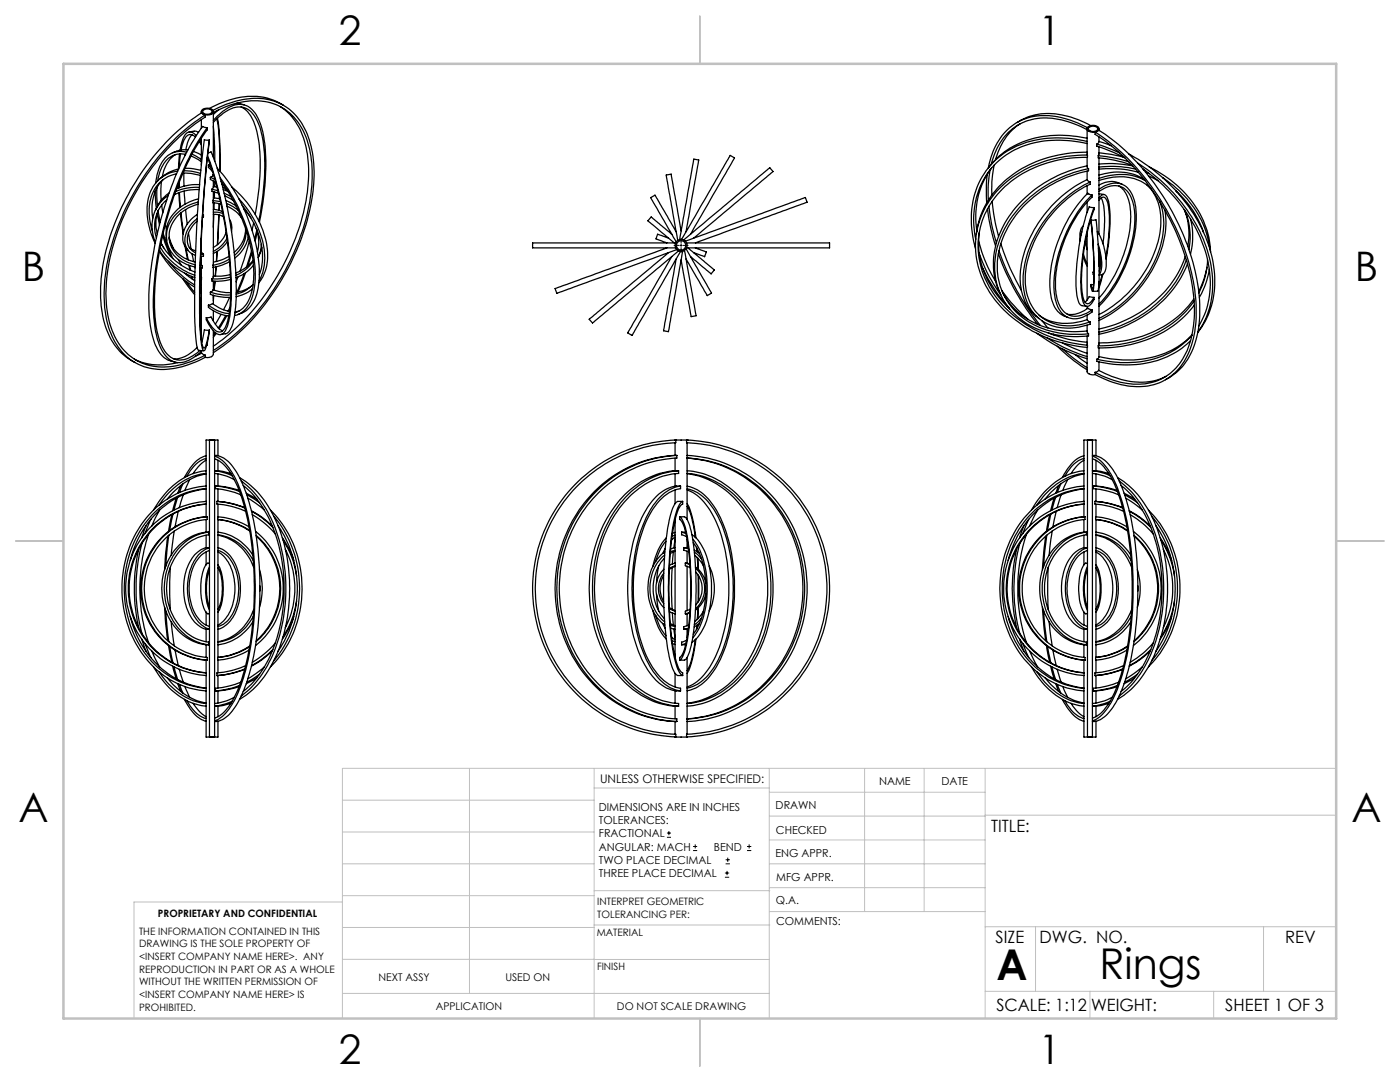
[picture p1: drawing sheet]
<svg xmlns="http://www.w3.org/2000/svg" width="279mm" height="216mm" viewBox="0 0 279 216" stroke-linecap="round" stroke-linejoin="round" font-family="sans-serif">
<g fill="none" stroke="#000" stroke-width=".2">
<path d="M134.5 49h1M135.7 49h.4M135.9 47.6v.9M135.9 48.8v.4M135.9 49.4v1M136.3 49h1M133.1 167.1h.8M133.1 166.2h.8M133.5 165.8v.9M138.3 169.7h.8M138.3 168.9h.8M138.7 168.5v.8"/>
<path d="M144.7 175h.8M144.7 174.2h.8M144.8 172.4h.9M144.8 171.6h.9M145.1 173.8v.8M145.2 171.1v.9M149.1 169.7h.8M149.1 168.9h.8M149.5 168.5v.8"/>
</g>
<g fill="none" stroke="#c0c0c0" stroke-width=".2">
<path d="M68.3 159.7h50.3M93.7 153.3v44.9M118.6 153.3v49.9M118.6 157.2h34.9M153.5 153.3v49.9M153.5 158.1h43.1M172.5 153.3v28.6M184.4 153.3v28.6M196.6 153.3v49.9M266.7 153.3h-198.4v49.9M68.3 178.7h50.3M68.3 172.4h50.3"/>
<path d="M68.3 166h50.3M68.3 180h-41.6v23.2M118.6 177.7h35M153.5 167.6h43.1M153.5 162.8h43.1M153.5 172.4h43.1M153.5 177.1h43.1M196.6 162.7h70.1M68.3 198.2h85.2M68.3 191.4l85.2 .1M68.3 185.1h50.3M118.6 184.6h35"/>
<path d="M153.6 181.9h43M196.6 197.8h70.1M196.6 184.9h70.1M206.7 184.9v12.9M217.5 197.8v5.4M242.2 197.8v5.4M252.2 184.9v12.9"/>
</g>
<path d="M139.7 3.2v9.5M3.1 107.9h9.6M266.7 107.9h9.5M139.7 203.2v9.6" fill="none" stroke="#c0c0c0" stroke-width=".25"/>
<path d="M12.7 12.7h254v190.5h-254z" fill="none" stroke="#c0c0c0" stroke-width=".5"/>
<g fill="none" stroke="#000" stroke-width=".25">
<path d="M31 38.2l.2 3.4M31.3 37.5l.1 3.6M32.2 36.2l-.1 1.5 .1 2.3M32.6 35.8a8.6 8.6 0 0 0-2.1 7.7M33.3 39.9a7 7 0 0 0-2.1 7.6M33.6 39a7.4 7.4 0 0 0-2.6 9.4M33.8 38.5a7.4 7.4 0 0 0-2.8 3.5M35.1 30.8a6.2 6.2 0 0 0-2.7 4.5M35.2 34.7a6.8 6.8 0 0 0-5.4 6.9 13.7 13.7 0 0 0 .6 4.5M35.5 34.1a7.2 7.2 0 0 0-6.1 7.8 15.6 15.6 0 0 0 1.6 6.7M35.6 36.7v.8M35.7 38.5l.2 2.9"/>
<path d="M35.7 36.4l.1 1.1M35.8 38.4l.2 2.9M35.8 30.7l-.2 3a7.6 7.6 0 0 0-3.6 1.9M36 30.7l-.2 2.7M36.5 34.5a9.6 9.6 0 0 1 3.5 .5M36.7 34.5v2.6M36.7 34.1h1.4l1.9 .5M36.8 38.1l.1 2.6M36.9 33.6h1.3l1.9 .4M36.9 30.8v.2M37 30.8a4.2 4.2 0 0 0-4.9 2.9l-.6 2.4M37.3 30.4a4.4 4.4 0 0 0-5.5 3.2l-.5 1.3-.2 1.6"/>
<path d="M37.5 29.9a5 5 0 0 0-3.1 .6M37.7 26.3l1.4-.1 .5 .2M38.1 31.1l2.1 1.1M38.3 30.8l1.9 1M38.3 26.9a5.1 5.1 0 0 0-1.2 3M38.6 30.2l1.6 .7M39 27.3a1.29 1.29 0 0 0-1.3-.4 1.29 1.29 0 0 0-1 1l-.5 2M39.2 27.1a1.36 1.36 0 0 0-1.4-.8 1.36 1.36 0 0 0-1.1 1.1l-.8 2.6M39.6 39.7a7.8 7.8 0 0 0-6.4 6.5l.1 1.8M39.8 28.3l.4 .6M39.8 37.8a10.2 10.2 0 0 0-5 1M39.8 37.4a10.3 10.3 0 0 0-4.7 .8"/>
<path d="M39.8 36.8a10.5 10.5 0 0 0-4.6 .9M39.9 28l.3 .5M40.2 22.3v.3M40.2 23.8v1.8M40.2 27.6v5.3M40.4 21.9a1.51 1.51 0 0 1 2.2 .4 1.37 1.37 0 0 1-2.4 0zM40.5 22.1a1.1 1.1 0 0 1 1.8 .2 1.1 1.1 0 0 1-1.8 0zM41 22.9a45.5 45.5 0 0 0-17.1 21.3 34.8 34.8 0 0 0-2.7 19.3 12.3 12.3 0 0 0 6.5 9.2 13.2 13.2 0 0 0 10.6-.2l2.7-1.2M41 22.9l-.7-.4a47 47 0 0 0-18.9 26.5 28.2 28.2 0 0 0-.2 16.6 11.6 11.6 0 0 0 5.7 6.7M41 22.9v.5a45.5 45.5 0 0 0-16.9 21.2 33.7 33.7 0 0 0-2.4 18.9 11.6 11.6 0 0 0 7.2 9.1 14.4 14.4 0 0 0 10.8-1.1l1.3-.6M41.4 25.5l-.9-.3a60.4 60.4 0 0 0-9.5 23 47.8 47.8 0 0 0-.8 17.8l.1 .6a7.6 7.6 0 0 0 3 5.2l1.6 .4M41.4 25.5a58.6 58.6 0 0 0-9.1 21.2 50.2 50.2 0 0 0-1.2 19.6l.1 .5a7.6 7.6 0 0 0 3.1 5.2 4.3 4.3 0 0 0 4.5-.8l1.5-1.2"/>
<path d="M41.4 25.5v.4a58.7 58.7 0 0 0-8.9 21.1 48.9 48.9 0 0 0-1.1 19.2 7.6 7.6 0 0 0 3 5.2 4.1 4.1 0 0 0 4.4-.6l1.1-.8M41.4 31.4a78.3 78.3 0 0 1 4.5 29.9l-.5 2.9a2.19 2.19 0 0 1-1.6 2.1 3.8 3.8 0 0 1-2.4-2.5l-.2-.4M41.4 31.1a80.6 80.6 0 0 1 4.6 30.3l-.1 1.5-.4 1.9a2.47 2.47 0 0 1-1.5 2 2.96 2.96 0 0 1-2.2-1.9l-.6-1.1v-.4M41.5 30.5l.6-.2a79.7 79.7 0 0 1 5 24.1 29.8 29.8 0 0 1-.9 10.9 1.91 1.91 0 0 1-1.2 1.3l-1 .1M41.6 32.9l.6 .6M41.6 32.9v.5l.8 .8M41.8 27.9h-1l-.9 8.3-.6 8.8-.4 7.5v11.8a16.9 16.9 0 0 0 .7 5.6l1.1 .1M41.8 27.9l-.8 6.9-.8 11.1-.4 11.3 .1 6.6a19.4 19.4 0 0 0 .7 6.1 .38 .38 0 0 0 .5-.4l.5-2 .2-1.6M41.8 27.9l-1 9.5-.5 7.1-.4 11.3v7.9a15.6 15.6 0 0 0 .7 5.7 .75 .75 0 0 0 .6-.9l.6-2.6M41.9 32.9h-.3M42 35.4l.9 .4M42 35.4v.4l1 .6"/>
<path d="M42.3 37.7l1.2 .4M42.3 37.7v.5l1.3 .4M42.5 22a16.2 16.2 0 0 1 11.7-2 11.1 11.1 0 0 1 7.5 7.9 29.8 29.8 0 0 1-.9 17.8 47.8 47.8 0 0 1-17 23.8l-1.2 .9M42.6 36.1v1.2l-.3 .4M42.6 38.2l-.1 1.8M42.6 22.4a15.1 15.1 0 0 1 12-1.7 11.6 11.6 0 0 1 7.2 9.1 33.7 33.7 0 0 1-2.8 19.8 45.2 45.2 0 0 1-16.4 20.3M42.6 24a7.9 7.9 0 0 1 5.3-3.2 4.3 4.3 0 0 1 3.8 3.2 25.8 25.8 0 0 1 1.3 11.7l-.5 4.8-.7 3.8M42.6 24.4a7.8 7.8 0 0 1 5.2-3.1 4.1 4.1 0 0 1 3.6 2.9 27 27 0 0 1 1.2 12.9l-.3 3.2-.7 3.8M42.6 25.2l.3 7M42.6 37.2l.7 .2M42.6 39.5l1.3 .2M42.6 22.3v9.1"/>
<path d="M42.6 34.7v.2M42.6 35l-.6 .4M42.8 38.3v1.2M42.9 36.3l-.1 1M43.3 23.7a41.1 41.1 0 0 1 .6 9.9v.5M43.4 33.5a33.3 33.3 0 0 1 8.3 22.5 7.9 7.9 0 0 1-2.7 6.1l-1.5 .7M43.4 23.6a59.2 59.2 0 0 1 .5 10.6M43.7 21.9l-1.1 1M43.8 39.3v.4M43.8 39.5v.2M44 35.5a33.3 33.3 0 0 1 6.9 20.8 7.7 7.7 0 0 1-2.7 6.1l-1.4 .6M44.1 36.2a32.3 32.3 0 0 1 6.5 19.5 7.6 7.6 0 0 1-2.9 6.4l-.8 .3"/>
<path d="M44.3 36.7l.4 .3M44.4 37.3l1 .7M44.6 37.8l.9 .4M44.7 38.6l1.4 .7M44.8 39.1l1.8 .9M46.3 37.3a19 19 0 0 1 7.1 13.7 8.4 8.4 0 0 1-1.7 5.4M47.3 20.6l1.4 .3M47.7 39.7a18 18 0 0 1 5.1 12.3 8.9 8.9 0 0 1-1.1 4M48.1 21.3a6.3 6.3 0 0 1 3 4.4 38.8 38.8 0 0 1 0 16l-.2 1.1M55.9 21.3a13.1 13.1 0 0 1 5.4 9.5 35.8 35.8 0 0 1-3.4 19.3 45.5 45.5 0 0 1-15.3 19M56.6 21a12.6 12.6 0 0 0-11.5-.8l-3.3 1.4M197 34.7l-.2 2.2 .1 3.6"/>
<path d="M197.6 33.9a22 22 0 0 0-.3 6M197.9 33.5a16.6 16.6 0 0 0-3 12.5M198.4 32.9a24.2 24.2 0 0 0-.5 6M203 24.4a12.5 12.5 0 0 1 11.5-.8l3.2 1.5M203.6 24.7a12.4 12.4 0 0 0-4.9 7.1M217 25.7v5.2M217 30.4a23.4 23.4 0 0 0-19 8.4 16.5 16.5 0 0 0-3.2 7.9M217 31.4v2l.2 .3M217 33.1a24 24 0 0 0-17.6 13.8 14.2 14.2 0 0 0 .3 11.9M217 28.2a20.5 20.5 0 0 0-17 2.6 16 16 0 0 0-5.9 15.8l.6 3M217 27.6a21.1 21.1 0 0 0-16 2.4 15.6 15.6 0 0 0-3.7 3.5M217 28.6a20.5 20.5 0 0 0-15.7 2 15.5 15.5 0 0 0-6.8 15.8l.2 1.4"/>
<path d="M217 35.8l.6 .5M217 35.8a24.1 24.1 0 0 0-13.4 18.7 10 10 0 0 0 3.8 9.1M217 25.9a15.4 15.4 0 0 0-12.1-1.8 11.4 11.4 0 0 0-7 8.5l-.1 .1M217 34.1v1.7M217 37v1.7M217 30.9a24.1 24.1 0 0 0-18.2 7.4 16.4 16.4 0 0 0-.5 21.2 26.1 26.1 0 0 0 18.7 9.8v-.4M217 30.9v.5a22.9 22.9 0 0 0-18.4 7.9 15.9 15.9 0 0 0 0 19.8 25.6 25.6 0 0 0 18.4 9.8M217 25.5a16.2 16.2 0 0 0-11.7-2 11.6 11.6 0 0 0-7.9 9.2l-.2 .8M217.2 25.3a1.43 1.43 0 0 1 2.1 .4 1.36 1.36 0 0 1-2 .5 .49 .49 0 0 1-.4-.4 .49 .49 0 0 1 .3-.5zM217.2 33.7a24.2 24.2 0 0 0-17.3 13.1 13.8 13.8 0 0 0 2.6 15.9 18.3 18.3 0 0 0 14.7 4.3v-.4M217.2 33.7v.4a23.9 23.9 0 0 0-16.6 12.4 13.5 13.5 0 0 0 2.1 15.7 17.5 17.5 0 0 0 14.5 4.4M217.3 25.5a1.01 1.01 0 0 1 1.7 .3 1.08 1.08 0 0 1-1.8-.2z"/>
<path d="M217.6 36.3a24.4 24.4 0 0 0-13.3 17.5 10.3 10.3 0 0 0 3.1 9.8 10.2 10.2 0 0 0 9.6 1.3l.6-.2v-.5M217.6 36.3v.5a23.1 23.1 0 0 0-13 18.3 9 9 0 0 0 4.6 9 10.7 10.7 0 0 0 8.4 .1M217.9 38.9l-.7-.3a25.6 25.6 0 0 0-7.2 13.3 14.5 14.5 0 0 0 .5 9.4 4.3 4.3 0 0 0 2.7 2.1M217.9 38.9a26.8 26.8 0 0 0-7.5 19.5 5.8 5.8 0 0 0 2.5 4.9 4.5 4.5 0 0 0 4.7-.8l.3-.2v-.5M217.9 38.9v.4a26 26 0 0 0-7.3 18.3 6.4 6.4 0 0 0 2.1 4.9 3.9 3.9 0 0 0 4.5-.2l.7-.5M218.5 26.4a46.8 46.8 0 0 1 17.8 23 34.1 34.1 0 0 1 2 17.5 12.3 12.3 0 0 1-7 9.5 14.9 14.9 0 0 1-12.1-1.3l-.7-.4v-.4M218.5 26.4l.8-.4a45.9 45.9 0 0 1 17 21.3 34.3 34.3 0 0 1 2.7 19.2 12.6 12.6 0 0 1-6.4 9.3M218.5 26.4v.4a45.3 45.3 0 0 1 17.5 22.9 31.8 31.8 0 0 1 1.7 17.9 11.4 11.4 0 0 1-7.5 8.6 15.6 15.6 0 0 1-11.7-1.9M218.9 28.8l4.5 1.7M218.9 28.8v.4a30.1 30.1 0 0 1 5.6 2.3M219.2 31.1a25.6 25.6 0 0 1 6 1.2M219.2 31.1v.4a26.7 26.7 0 0 1 6.7 1.4"/>
<path d="M219.3 28.2l-.1 .4-.3 .2M219.3 28.2l2.5 .9M219.3 29.3v1.5l-.1 .3M219.3 30.5l2.5 .3 2.5 .6M219.3 33.3a21.1 21.1 0 0 1 7.3 .5M219.3 32.7a21.4 21.4 0 0 1 6.8 .4M219.3 33.8a21.3 21.3 0 0 1 7.9 .6M219.3 35.6a10.9 10.9 0 0 1 9.2 .4M219.3 34.9a10.5 10.5 0 0 1 9.1 .9M219.3 36a10.1 10.1 0 0 1 10 1.2l.4 .4M219.3 37.7a4.6 4.6 0 0 1 5.4-.5 7.7 7.7 0 0 1 2.1 6.1 27.2 27.2 0 0 1-7.5 17.8M219.3 38.2a4.4 4.4 0 0 1 5.1-.6 7.2 7.2 0 0 1 2.1 5.9 26.6 26.6 0 0 1-7.2 17.1"/>
<path d="M219.3 39.5h.1a.86 .86 0 0 1 1.3-.4 9.2 9.2 0 0 1 .8 5.1l-.2 4.2-.6 3.3M219.3 40a.79 .79 0 0 1 .6-.6 .79 .79 0 0 1 .8 .3 11.3 11.3 0 0 1 .7 5.7l-.3 3.2-.4 2.7M219.3 25.7v.3M219.3 27.3v.9M219.3 31.5v15.2M219.3 38.7l1 .1M219.7 39.5a12.7 12.7 0 0 1 .7 6.3l-.3 2.8M223.3 37.1a6.4 6.4 0 0 1 2.3 5.6 26.7 26.7 0 0 1-6.3 16.8M223.9 36.8a4.6 4.6 0 0 0-4.6 .1M225.3 30.7a33.7 33.7 0 0 1 16.1 18.7 18.5 18.5 0 0 1-1.5 15.8l-.9 1.1a17.8 17.8 0 0 0 2.2-15.6 32.7 32.7 0 0 0-14.2-18.2M228 33.7a31.1 31.1 0 0 1 13.3 19.5 17.2 17.2 0 0 1-2 11.9M228.2 33.9l.3 .1"/>
<path d="M228.6 34.4l.8 .2M228.9 36.9a9.9 9.9 0 0 1 2.7 9 23.4 23.4 0 0 1-12.3 16.9M229.2 35.1l1.9 1M229.3 33.3a21.5 21.5 0 0 1 12 14.1l.3 2.8M232 35.5a20 20 0 0 1 9.4 14.1M234.7 38.1a19.5 19.5 0 0 1 5.5 8.3M234.7 38.1l.1 .2M31.4 42.7l.4 2.1M31.5 42.1l.5 2.2M31.6 41.9a7.2 7.2 0 0 0-.2 4.7M31.8 50.2a20.7 20.7 0 0 0 7 7.1M31.9 50a13.5 13.5 0 0 0 7 5.4"/>
<path d="M32 49.3a12.8 12.8 0 0 0 6.9 5.6M32.1 48.5a12.5 12.5 0 0 0 6.8 5.8M32.1 48.5l.6 1M32.3 40.9l.2 1.6M32.5 47l1.5 4.2M32.6 46.6l1 3 .9 2M33 44.8l.2 .8M33.6 52.1a21.1 21.1 0 0 0 5.2 4.8M33.8 47.3l.7 2.1M33.8 47.6a6.4 6.4 0 0 0 5.1 4.7M35.6 51.8l.6 1.1M36 42.5l.5 4.2"/>
<path d="M36.1 42.5l.5 3.9M36.5 55.6l2.3 3.1M36.9 54.5l2 1.5M36.9 49.2l.5 2.6M37 41.8l.4 2.9M37.1 49.4l.5 2.5M37.1 56.2l1.7 2.1M37.2 54.7l.2 .3M37.6 46.5l.5 3.2M37.7 52.9l.2 1M37.8 49.4l.6 .4 .7 .3M37.8 53l.2 .9"/>
<path d="M38.2 55.1l.1 .6M38.3 50.7l.3 1.5M38.3 55.2l.2 .6M38.9 53.3v.1M39.3 44.1a4.3 4.3 0 0 0-1.5 5.3l.5 .6 .7 .4M39.4 43.6a5.1 5.1 0 0 0-2.2 5.9 2.74 2.74 0 0 0 1.8 1.4M39.4 42.8a5.3 5.3 0 0 0-2.7 5.9l.9 1.3M39.5 40.7a7 7 0 0 0-5.7 6.4 6.1 6.1 0 0 0 5.1 5.7M39.6 40.3a7.8 7.8 0 0 0-6.4 6.5 6.4 6.4 0 0 0 5.7 6.5M39.9 59.9l.3 .2M39.9 59.4l.3 .3M39.9 58.2l.3 .4"/>
<path d="M39.9 57.9l.3 .1M39.9 57.4l.3 .2M39.9 56.7l.3 .1M39.9 55.2l.3 .1M39.9 54.6l.3 .1M40 53h.4M40 52.4l.2 .1M40 50.7h.6M40.1 50.2h.1M40.1 58l.1 .2M40.2 51.2v1.6l.2 .2M40.2 50.2l.4 .5"/>
<path d="M40.2 47.5v2.7M40.2 53.4v1.9M40.2 55.7v12M40.2 55.3v.5l-.3-.1M40.4 53v.5l-.4-.1M40.4 42.8l.2 .1M40.6 50.7v.4h-.6M40.6 42.9v.4l-.2 .1M40.6 42.9h-.2M42 58.3l.5-.5 1.6 .4 1.9 .2M42 58.3v.4a11.5 11.5 0 0 0 4 .6M42 58.3a11.4 11.4 0 0 0 4 .5"/>
<path d="M42.3 55.6v.5h.5h1.7l1.5-.3M42.5 40l1.5 .3M42.5 40v.5l1.6 .2M42.6 53.3v1.9l-.3 .4M42.6 40.5l-.1 12.4M42.6 41.8l1.2 .2 .6 .3M42.6 42.3l1 .1 .9 .2M42.6 42.8h.9l1.1 .5M42.6 56.1v1.8M42.6 58.9v1.8M42.6 58.9v.6M42.7 58.9l-.1 1.1"/>
<path d="M42.7 42.8l-.1 2.6M42.8 40.5l-.1 1.3M42.9 56.1l-.2 1.8M42.9 56.1l-.1 1.8M43.1 53.2l-.1 1.9M43.3 50.2l-.1 2M43.4 50.2l-.2 2M43.7 42.9l-.3 5.9M43.7 42l.1-1.4-.1 1.4M45 40l1 .4 1.2 .8M45.1 46.4a5.7 5.7 0 0 1-2.5 3M45.2 40.6l1.3 .6 1.1 .8"/>
<path d="M45.3 41.1a6.3 6.3 0 0 1 2.9 2.4M45.3 47.5a6.1 6.1 0 0 1-2.7 2.7M45.4 48.2a6.7 6.7 0 0 1-2.8 2.4M45.7 51.1a8.7 8.7 0 0 1-3.1 1.2M45.8 51.7a8.7 8.7 0 0 1-3.3 1.2M45.8 52.2a9.5 9.5 0 0 1-3.3 1.2v-.5M45.8 43.7a3.5 3.5 0 0 1 .4 2.5M45.8 59.3l-1.2 2.5M46 54.8l-1.8 .3h-1.6M46 55.3a10.4 10.4 0 0 1-3.7 .3M47.5 55.3l-.4 .9M48.3 41a16 16 0 0 1 3.9 12.3l-.4 1.5"/>
<path d="M48.7 54.6l-1.4 3.7M48.7 41.8l1.4 1.7M49 54.4l-1.5 3.8M49 45.6a6.1 6.1 0 0 1-2.3 4.8M49 45.7a5.9 5.9 0 0 1-2.2 5.3M49.5 47.3a6.9 6.9 0 0 1-2.7 4.2M49.7 48.1l-1.8 6M50.2 57.1a6.9 6.9 0 0 1-3 1.2M50.2 57.8l.2-.2a6.9 6.9 0 0 1-3.3 1.6M50.2 50.1l-1 3.2M50.3 50.5l-.8 2.6M50.5 52a7.8 7.8 0 0 1-3.4 2.5"/>
<path d="M50.5 56.8a6.1 6.1 0 0 1-3.4 1.9M50.5 52.2a7.4 7.4 0 0 1-3.4 2.7M50.6 53a8 8 0 0 1-3.5 2.4M50.6 44.5l-.3 1.4M51.1 45.5a7.7 7.7 0 0 1 .3 4.8M51.3 45.9l-.5 1.8M51.4 46.3l-.5 1.8M52.1 48.8l-.1 1-.5 1.6 .7-2M133.1 49.5l-22.3 8.1 .3 .9 24-8.7M133.4 47.5l-2.2-.8-.3 1 2.2 .8M134.1 46.8l-4.1-3.5-.7 .8 5.2 4.4M134.9 48.5h-28.6v1h28.6"/>
<path d="M134.9 46.2l-4.2-7.3-.8 .5 5.1 8.9M135.4 50.1l-16.9 14.1-.2 .3-.7-.8 15.8-13.3M135.8 50.2l-9.7 16.7-.8-.5 .1-.2 8.7-15M135.9 46.1l-2-11.4-.9 .2 2.3 13.1M136.2 50.1l-2.8 16.1-1-.2v-.2l2.5-14.1M136.6 50l2.3 13-1 .2-2-11.3M136.8 48.1l23.9-8.7 .4 1-22.3 8.1M136.9 46.2l2.6-14.2-1-.3-2.9 16.1M136.9 49.6l5.1 8.9-.9 .4-4.2-7.2M137 48.5h28.6v1h-28.6M137.3 49.5l5.3 4.4-.7 .7-4.1-3.4M137.8 46.8l8.7-15.2 .1-.1-.9-.5-9.7 16.8"/>
<path d="M138.4 47.5l15.9-13.2-.7-.8-17.1 14.4M138.8 49.5l2.2 .8-.4 .9-2.2-.8M195.3 48a27.4 27.4 0 0 0 3.4 8.1M195.4 46.5a17.8 17.8 0 0 0 6.1 15.2M195.4 50.5l.1 .3a28.6 28.6 0 0 0 4.2 8M196.1 53.4a33.5 33.5 0 0 0 5.3 8.1M197.1 41.7l.1 .7a38.2 38.2 0 0 0 1.5 6.7M197.3 41.2l.1 .1a35.7 35.7 0 0 0 1.5 7.2M198 40.1l.6 4.1 .7 3M199.2 50.7a49.3 49.3 0 0 0 7.9 14M199.4 50.1a49.7 49.7 0 0 0 8.2 14.8M199.7 48.6l.5 1.5a48.5 48.5 0 0 0 3.6 7.8"/>
<path d="M200 58a34.6 34.6 0 0 0 5.2 5.7M200.1 58.3a15 15 0 0 0 12.5 7.8l2.2 .1 2.2-.2M215.9 46.2l-.1 .7M216.1 51.2l.9 1.9M216.2 45.1a2.87 2.87 0 0 0-.7 2.6v.4M216.2 50.7l.8 1.9M216.6 48l.4 1.8M216.9 46.6l.1 .5M217 40.3v2.1M217 46.6v13.3M217.7 43.9h1l.1 .3 .4 5.3 .2 4.3a11.7 11.7 0 0 1-.4 4.3h-.9M217.7 56.8h.5"/>
<path d="M217.7 43.9l.5 5.2 .2 5.2a10.3 10.3 0 0 1-.3 3.8l-.3-.5-.1-.8M217.7 43.9l.4 4.5 .2 5.6a8.2 8.2 0 0 1-.3 3.6l-.3-.8M218.2 54.3v.4l.1 .2M218.2 54.3l.1 .1M218.3 54.3h-.1M218.3 41.4l-.9-.2a43.9 43.9 0 0 0-2.5 17.7l.2 .6a1.61 1.61 0 0 0 .8 1.5l1 .1M218.3 59.3l-.9-.1-.9 1.1M218.3 41.4a42.8 42.8 0 0 0-2.4 17.7l.2 .9a1.07 1.07 0 0 0 1.1 1.1l.1-.1a2.37 2.37 0 0 0 1-1.7M218.3 41.4v.4a41.9 41.9 0 0 0-2.3 16.6l.1 .7a1.53 1.53 0 0 0 1 1.5 1.99 1.99 0 0 0 1.2-1.3M219 46.2a11.7 11.7 0 0 1 1.6 7.9l-.3 .4-.3 .3M219.1 48.7a8.8 8.8 0 0 1 .4 5.9l-.1 .2M219.2 49.5a7.6 7.6 0 0 1 .2 4.6"/>
<path d="M219.3 56.2v12.6l-.1 .2M219.3 50v2.7M219.6 51.8l-.2 1.4M220 54.8l-.7 2.1M220 54.8l-.6 .1M220.1 54.7l-.8 2.7M231.4 40.1a15.4 15.4 0 0 1-1.5 13 24 24 0 0 1-10.6 10.4M232.4 41.9a18.9 18.9 0 0 1-3.7 13.9 23.8 23.8 0 0 1-9.4 8.2M236.3 41.8a13 13 0 0 1 .7 7.3M236.4 41.9a13.6 13.6 0 0 1 .9 7.9M236.5 51.2a22.5 22.5 0 0 1-14.5 13.7l-2.7 .8M236.7 51.9a22.6 22.6 0 0 1-14.5 13.6l-2.9 .8"/>
<path d="M237 52.6a23.8 23.8 0 0 1-17.7 14.1M237.6 43.7a14.8 14.8 0 0 1 0 7M238.3 59.7a22.3 22.3 0 0 1-18.2 8.7h-.8M240.9 53.3a15.2 15.2 0 0 1-1.7 4.8M241 51.8a15.1 15.1 0 0 1-1.7 6.7M241.3 53.8a15.8 15.8 0 0 1-1.9 5.5M26.8 71.6a12.3 12.3 0 0 0 8.7 .8M39.3 69.3a6 6 0 0 1-4.7 2.3M39.9 60.7l.3 .9M39.9 60.3l.3 .8M40.2 70.1v.4M41 70.9l-.7-.5-1.2 .6"/>
<path d="M41 70.9v.4M41.2 63.4l.9-.1 .6 1a4 4 0 0 0 1.7 1.7M41.4 68.4v.4l-.2 .2M41.6 60.9v.4a7.8 7.8 0 0 0 4 1.7M41.6 60.9a7.3 7.3 0 0 0 4.2 1.6M41.6 60.9l.8-.3a8 8 0 0 0 3.4 1.6M41.8 65.9l-1-.1-.5 2.5M42.6 66v4.7a1.23 1.23 0 0 1-1.6 .6M42.6 62v2M42.9 66.4l-.3 .5M43.1 66.5l-.5 .8M44.1 62.7l-1.1 2"/>
<path d="M45 63l-1.4 2.4M45.3 63l-1.6 2.6M45.8 61.9l-.1 .2M45.9 61.3l-.4 .8M47.7 62.1l-.8 .1M206.9 66.5a33.3 33.3 0 0 0 10.1 5.1M207.4 62.9a10.3 10.3 0 0 0 9.6 .9M207.9 64l1.2 1.4M208.9 67.4a30.8 30.8 0 0 0 8.1 3.8M209.2 66.4a26.7 26.7 0 0 0 7.8 1.9M210.2 66.7l.2 .2M211 69.1l.8 .7a31.4 31.4 0 0 0 5.2 4"/>
<path d="M212.1 68.4l2.1 1.1 2.8 1M212.1 69.6l2.3 2 2.6 1.8M214.5 70.7l2.5 1.8M217 67.1v1.8M217 64.9v1.4l.2 .3M217 63.8l.6 .4M217 69.3v4.8a1.31 1.31 0 0 0 1.6 .7M217 61.1v.5M217 62.9v.9M217.9 61.8l-.8-.3a5.3 5.3 0 0 1-4.1 1.2M218.5 74.3l.7-.4a17 17 0 0 0 11.1 2.1l2.4-.9M219.3 71.2l-.1 .3-.3 .2"/>
<path d="M219.3 69.4v1.8M219.3 72.2v1.7M237.6 68a18.2 18.2 0 0 1-14.7 4.7l-4-.6v-.4M237.9 66.9a17.6 17.6 0 0 1-15.1 5.4l-3.9-.6M237.9 66.9a18 18 0 0 1-15.4 4.8l-3.2-.5M238.3 60a21.8 21.8 0 0 1-16.7 8.9l-2.4 .1M238.3 60.9a23 23 0 0 1-18.3 8.5h-.8v-.4M35.2 99.4l-.7 2.5M35.5 99.3l-.8 2.5M36.1 96.9l-.6 1.5M36.5 96.6l-.7 1.7M36.6 98.7l-.8 2.6"/>
<path d="M37.9 95.7l-1 2.2M41.1 97.5a17.6 17.6 0 0 0-14.9 12.1 21.9 21.9 0 0 0 5.7 23.9 15.9 15.9 0 0 0 9.2 3.8M41.1 97a17.9 17.9 0 0 0-15 11.4 22.7 22.7 0 0 0 5.1 25.2 16.6 16.6 0 0 0 9.9 4.3M41.1 97.6a17.7 17.7 0 0 0-14.4 12l-.7 2.2M41.1 94.5a13 13 0 0 0-9.4 6.3M41.1 93.9a13.4 13.4 0 0 0-9.9 7l-.5 .9M41.1 94.6a12.6 12.6 0 0 0-7.7 5M41.1 91.8a7.5 7.5 0 0 0-2.5 2.7M41.1 91.5a6.5 6.5 0 0 0-3.8 3.5M41.1 90.9a6.6 6.6 0 0 0-3.9 3.7l-.4 .7M41.8 87.8h1v59.2h-1zM42.8 91.5a8.6 8.6 0 0 1 4.4 5.1 53.8 53.8 0 0 1 3.6 20.4 56.1 56.1 0 0 1-3.4 20.7l-.2 .5a8.6 8.6 0 0 1-4.4 5.1"/>
<path d="M42.8 91a7.6 7.6 0 0 1 4 4.1 47.1 47.1 0 0 1 4 18.8 60 60 0 0 1-3.1 23.8 11.3 11.3 0 0 1-4.3 5.9l-.6 .3M42.8 90.9a5 5 0 0 1 4.1 2.9 37.5 37.5 0 0 1 4.6 15.8 69 69 0 0 1-2.1 26.2 15.2 15.2 0 0 1-4.5 7.4 3.1 3.1 0 0 1-2.1 .8M42.8 94.5a10.5 10.5 0 0 1 3.9 1.2M43 97v.5a16.2 16.2 0 0 1 5 1.2M43 97a17.2 17.2 0 0 1 4.8 1.1M43 97h.5M43.5 97l1.3 .1 2.9 .8M43.5 97.6v2.4h-.2M43.5 90.9v-3.1h-2.4v12.2M43.5 91.8v2.1M43.5 94.6v2.4M46.1 94.5l-1.7-.4-1.6-.2 2 .4 1.5 .6"/>
<path d="M47.8 95.3a19.4 19.4 0 0 1 8.2 10.9 34.4 34.4 0 0 1-1.5 25.9 17.1 17.1 0 0 1-6.7 7.5M48.2 96a22.2 22.2 0 0 1 7.9 13.3 34.1 34.1 0 0 1-3 24.1 17.5 17.5 0 0 1-4.9 5.5M48.5 96.9a23.2 23.2 0 0 1 7.7 14.4 32.7 32.7 0 0 1-3.7 22.2 16.9 16.9 0 0 1-4 4.5M49.1 98.4l2.2 1.2M49.2 98.7l2.6 1.6M49.5 99.4l1.6 1.1 1.6 1.3M115.4 96a29.6 29.6 0 0 1 19.5-8.2v.5a29.1 29.1 0 0 0-28.1 29.1 29.1 29.1 0 0 0 28.1 29.1v.5a29.6 29.6 0 0 1-26.7-19 29.6 29.6 0 0 1 7.2-32zM134.7 87.8h.1M134.7 88.3v2.6h.4M134.7 87.8h2.4M134.7 91.4v2.5M134.7 94.5v2.5"/>
<path d="M134.7 97.8v2.7M134.8 90.9a25.2 25.2 0 0 0-22.9 18.7 27.2 27.2 0 0 0 12.5 31.5 23 23 0 0 0 10.7 2.9M135.1 90.9v.5a25 25 0 0 0-23.1 21.2 26.3 26.3 0 0 0 16.6 29.6 25.6 25.6 0 0 0 6.5 1.2v.6M135.1 90.9a25.3 25.3 0 0 0-23.1 19.5 27.1 27.1 0 0 0 13.5 31.1 23.8 23.8 0 0 0 9.6 2.5M135.4 93.9v.6a16.1 16.1 0 0 0-12.2 7.5 28.3 28.3 0 0 0 .4 31.5 16.1 16.1 0 0 0 11.8 6.9v.5M135.4 93.9a17.1 17.1 0 0 0-13.2 8.9 29.1 29.1 0 0 0 .8 30.6 16.5 16.5 0 0 0 12.4 7.5M135.4 93.9a16 16 0 0 0-13 7.6 29.2 29.2 0 0 0-2 28.6 19 19 0 0 0 11.2 10.3l1.9 .4 1.9 .1M135.8 97v.5a8.5 8.5 0 0 0-5.9 4.8 32.6 32.6 0 0 0-3.5 17 28.6 28.6 0 0 0 4.1 14.2 8.1 8.1 0 0 0 5.3 3.8v.6M135.8 97a8.3 8.3 0 0 0-5.7 4.2 31.7 31.7 0 0 0-3.9 17.8 29.9 29.9 0 0 0 4.2 15.1 8.2 8.2 0 0 0 5.4 3.8M135.8 97a6.9 6.9 0 0 0-5.9 3.4 26.9 26.9 0 0 0-4.5 13.2 34.7 34.7 0 0 0 3.2 19 9.4 9.4 0 0 0 6 5.2l1.2 .1M137 87.8a29.6 29.6 0 0 1 28.6 29.6 29.6 29.6 0 0 1-28.6 29.6v-.5a29.1 29.1 0 0 0 28-29.1 29.1 29.1 0 0 0-28-29.1zM137.1 87.8h.1"/>
<path d="M137.1 91.4h.1M137.1 91.4a25 25 0 0 1 23.1 21.2 26.3 26.3 0 0 1-16.6 29.6 25.6 25.6 0 0 1-6.5 1.2M137.1 90.9a25.5 25.5 0 0 1 23.5 21.2 26.9 26.9 0 0 1-15.4 30.1 22.7 22.7 0 0 1-8.1 1.8M137.1 91.4a24.8 24.8 0 0 1 22.4 19.5 26.6 26.6 0 0 1-13.2 30 24 24 0 0 1-9.2 2.5M137.1 94.5a16.9 16.9 0 0 1 13.4 9.4 28.4 28.4 0 0 1-1.6 29.6 16 16 0 0 1-11.8 6.9 17.6 17.6 0 0 0 13.1-10.2 28.5 28.5 0 0 0-2-28.8 16.6 16.6 0 0 0-11.1-6.9zM137.1 93.9a17.1 17.1 0 0 1 13.2 8.9 28.9 28.9 0 0 1-1.3 31.1 16.3 16.3 0 0 1-11.9 7M137.1 97.5a8.6 8.6 0 0 1 5.7 4.8 32.8 32.8 0 0 1 3.4 17.8 27 27 0 0 1-4.3 13.8 7.7 7.7 0 0 1-4.8 3.4M137.1 97.8a9.7 9.7 0 0 1 5.1 5 32.9 32.9 0 0 1 3.2 17.3 26.2 26.2 0 0 1-4.7 14.3 7.8 7.8 0 0 1-3.6 2.7M137.1 97a8.3 8.3 0 0 1 5.5 4.2 31.7 31.7 0 0 1 4 17.8 29.4 29.4 0 0 1-4.3 15.1 8.1 8.1 0 0 1-5.2 3.7M137.1 88.3v15.3M210.4 99.4l-.7 2.5M210.7 99.3l-.8 2.5"/>
<path d="M211.3 96.9l-.6 1.5M211.7 96.6l-.7 1.7M211.8 98.7l-.8 2.6M213.1 95.7l-1 2.2M216.3 97.5a17.6 17.6 0 0 0-14.9 12.1 22 22 0 0 0 5.2 23.5 16.3 16.3 0 0 0 9.7 4.2M216.3 97.6a17.6 17.6 0 0 0-14.4 12l-.7 2.2M216.3 97a18 18 0 0 0-15.2 12.1 22.4 22.4 0 0 0 5.8 25 16.4 16.4 0 0 0 9.4 3.8M216.3 94.5a13.2 13.2 0 0 0-9.4 6.3M216.3 94.6a12.6 12.6 0 0 0-7.7 5M216.3 93.9a13.6 13.6 0 0 0-9.9 7l-.6 .9M216.3 91.5a6.2 6.2 0 0 0-3.6 3.2l-.2 .3M216.3 91.8a7.5 7.5 0 0 0-2.6 2.7"/>
<path d="M216.3 90.9a6.8 6.8 0 0 0-3.9 3.7l-.4 .7M217 87.8h1v59.2h-1zM218 91.5a6.3 6.3 0 0 1 3.4 3.2 35.3 35.3 0 0 1 4 13.7 66.5 66.5 0 0 1-1.9 26.9 14.4 14.4 0 0 1-4.3 7.4l-1.2 .6M218 91a7.6 7.6 0 0 1 4 4.1 47 47 0 0 1 4 17.9 62.8 62.8 0 0 1-3 24.7 11.6 11.6 0 0 1-4.4 5.9l-.6 .3M218 90.9a4.8 4.8 0 0 1 3.9 2.5 31 31 0 0 1 4.3 12.9 69.4 69.4 0 0 1-1.4 28.9 16.8 16.8 0 0 1-4.3 7.8 4 4 0 0 1-2.5 1M218 94.5a10.9 10.9 0 0 1 4 1.2M218.2 97a16.5 16.5 0 0 1 4.8 1.1M218.2 97h.4a12.5 12.5 0 0 1 4.3 .9M218.2 97v.5a15.6 15.6 0 0 1 5 1.2M218.7 97.6v2.4h-.2M218.7 90.9v-3.1h-2.4v15.3M218.7 91.8v2.1"/>
<path d="M218.7 94.6v2.4M221.3 94.5l-1.6-.4-1.7-.2a11.2 11.2 0 0 1 3.5 1M223 95.3a19.9 19.9 0 0 1 8.4 11.7 34 34 0 0 1-2.4 26.4 16.6 16.6 0 0 1-6 6.2M223.4 96a21.8 21.8 0 0 1 7.7 12.5 33.6 33.6 0 0 1-3.2 25.4 16.7 16.7 0 0 1-4.5 5M223.7 96.9a22.4 22.4 0 0 1 7.4 12.8 32.4 32.4 0 0 1-3.7 24.3 15.2 15.2 0 0 1-3.7 4M224.3 98.4l2.1 1.2M224.4 98.7l2.6 1.6M224.7 99.4l1.6 1.1 1.7 1.3M27.7 109.6a36.5 36.5 0 0 0 0 15.6M28.3 108.4a35.1 35.1 0 0 0 0 18M29.1 104.9l-.8 2.4M29.7 106.6a34.2 34.2 0 0 0 0 21.7"/>
<path d="M30.1 103.6l-1.1 2.8M31.9 101.8l-1.6 3.2M33.5 107l-.7 6.7M33.7 106.8l-.6 6.2M34 113.2l-.1 2.9 .1 5.5M34.3 102.7l-.7 3.3M34.5 102.6l-.6 3.3M34.8 106l-.6 4.8M35.6 102l-.7 3.1M41.1 106.2a10.6 10.6 0 0 0-8.8 10.1 11.3 11.3 0 0 0 7.4 12.1l1.4 .3M41.1 106.2h.5M41.1 100.6a16.9 16.9 0 0 0-15.3 16.8 16.9 16.9 0 0 0 15.3 16.8"/>
<path d="M41.1 103.7v2.5M41.1 106.8v2.5M41.1 110.1v2.6M41.2 100.6l-.1 2.5h.2M41.2 103.1a14.4 14.4 0 0 0-13.1 14.3 14.4 14.4 0 0 0 13.1 14.3M41.2 100.6a16.9 16.9 0 0 0-15.6 16.8 16.9 16.9 0 0 0 15.6 16.9M41.2 100.6v-.6a17.4 17.4 0 0 0-16.1 17.4 17.4 17.4 0 0 0 16.1 17.4v-.5M41.3 103.1a14.4 14.4 0 0 0-13 14.3 14.4 14.4 0 0 0 13 14.3M41.3 103.1v.5a13.8 13.8 0 0 0-12.5 13.8 13.8 13.8 0 0 0 12.5 13.8v.5M41.6 106.2a10.6 10.6 0 0 0-8.8 10.1 11.6 11.6 0 0 0 6.4 11.7l.9 .4 1.5 .3M41.6 106.2v.5a10.1 10.1 0 0 0-8.3 9.6 10.8 10.8 0 0 0 6.4 11.4l1.9 .4v.6M41.8 109.3a4.9 4.9 0 0 0-4.2 3.5 11.5 11.5 0 0 0 1.3 11.4 3.6 3.6 0 0 0 2.9 1.4"/>
<path d="M41.8 109.3a6.1 6.1 0 0 0-3.8 4.3 11.5 11.5 0 0 0 1.7 10.6 5 5 0 0 0 2.1 1.4M41.8 109.9a6.6 6.6 0 0 0-3.9 5.6 9.5 9.5 0 0 0 2.6 8.9l1.3 .6M41.8 112.4a1.04 1.04 0 0 0-1.1 .9 12.1 12.1 0 0 0 .3 8.6l.5 .6 .3-.1M41.8 113.1a12.3 12.3 0 0 0 0 8.6M41.8 113.7a11.6 11.6 0 0 0 0 7.4M43.3 100a17.2 17.2 0 0 1 5.6 1.4M43.3 100v.6a16.9 16.9 0 0 1 5.7 1.4M43.5 100a17.9 17.9 0 0 1 5.3 1.3M43.5 103.6v27.6M43.5 103.6a13.9 13.9 0 0 1 6.3 2.2M43.5 103.6v-.5a13.9 13.9 0 0 1 6.2 2M43.5 103.7a13.6 13.6 0 0 1 6.3 2.3"/>
<path d="M43.5 106.8a9.7 9.7 0 0 1 7.1 6.4M43.5 106.7a9.3 9.3 0 0 1 7.1 5.2M43.5 106.2a9.5 9.5 0 0 1 6.9 4.6M43.5 110.1a7.1 7.1 0 0 1 3.3 5.9 9.1 9.1 0 0 1-3 8.6l-.3 .1M43.5 109.8a6.4 6.4 0 0 1 3.9 5.3 10 10 0 0 1-2.3 9l-.5 .5-1.1 .4M43.5 109.3a6.2 6.2 0 0 1 4 4.8 10.9 10.9 0 0 1-2 10.3l-.9 .7-1.1 .5M43.5 113.3a10.2 10.2 0 0 1 0 8.3M43.5 112.7a11.1 11.1 0 0 1 .7 8l-.7 1.4M43.5 100.6v2.5M50.2 101.9a15.6 15.6 0 0 1 4.1 3.1M50.2 102a17.8 17.8 0 0 1 4.3 3.2M50.3 102.7a17.4 17.4 0 0 1 4.7 3.9"/>
<path d="M51 106a14.5 14.5 0 0 1 0 22.8M51.1 106.8a13.9 13.9 0 0 1 0 21.2M51.2 107a13.9 13.9 0 0 1 0 20.8M51.8 113.7a12.8 12.8 0 0 1 0 7.5M51.9 116.9v1M54 101.8a22.5 22.5 0 0 1 0 31.3M54.6 103a22.7 22.7 0 0 1 0 28.8M55.5 104.9a22.3 22.3 0 0 1 0 25.1M56.3 107.3a17 17 0 0 1 2.3 4.5M56.5 107.7a18.2 18.2 0 0 1 2.7 7.2M56.9 109.6a17 17 0 0 1 0 15.6M59.2 119.9a18.2 18.2 0 0 1-2.7 7.2"/>
<path d="M131 118.5l.5 3.5M131.5 112.9l-.5 3.4M132.4 114.9a5 5 0 0 0 0 5.1M132.5 114.4a4.9 4.9 0 0 0 0 6.1M132.5 113.6a5.4 5.4 0 0 0 0 7.6M132.6 111.4a9.2 9.2 0 0 0 0 12.1M132.6 110.8a9.1 9.1 0 0 0-2 10.7 7.7 7.7 0 0 0 2 2.6M132.7 110.1a9.6 9.6 0 0 0-1.3 13.4l1.3 1.2M132.8 109.4l-.5 1.1M132.9 108l-.1 .1a9.7 9.7 0 0 0-2 3.9M133 107.3a11.3 11.3 0 0 0-2.7 5.7M133.6 112.8l1.2-.4v.5l-1.2 .5"/>
<path d="M134.1 113.3l-.1 2.8 .1 5.5M134.4 110.1l-.2 2.4M134.7 113l-1.1 .6M134.7 110l-.9 .5M134.7 109.8l-.9 .3M134.7 109.3l-.9 .2M134.7 107.2l-.7 .5M134.7 106.8l-.6 .2M134.7 106.2l-.5 .2M134.7 104.2l-.2 .5M134.7 107.6l-.2 1.7M134.7 103.6v8.8"/>
<path d="M134.7 112.9l.1 9.1M135.6 103.1v.5l.3 .2a12.6 12.6 0 0 1 1.5 5.7 62.6 62.6 0 0 1-.7 19.8l-.6 1.5-.5 .4v.5M135.6 103.1l.3 .2a10.8 10.8 0 0 1 1.5 5.1 64.3 64.3 0 0 1-.7 21.4l-.5 1.3-.6 .6M135.6 103.1h.5a.97 .97 0 0 1 1 .4 22.9 22.9 0 0 1 1.6 8.8 62.5 62.5 0 0 1-1 17.5l-.2 .6a1.59 1.59 0 0 1-1 1.3h-.9M136 106.2h.8M136 106.2l.9 .3M136 106.2v.5l1 .4M136.2 100v.6a3.8 3.8 0 0 0-1.3 2.6 70 70 0 0 0-1.3 19.1 35.2 35.2 0 0 0 1.9 11.2l.7 .8v.5M136.2 100l-.2 .2a10.6 10.6 0 0 0-1.8 5.2 85.7 85.7 0 0 0 .3 25.5l.8 2.6 .3 .7 .6 .6M136.2 100a1.57 1.57 0 0 0-1.9 1.4 50.6 50.6 0 0 0-1.9 14.9 60.7 60.7 0 0 0 1.7 16.6l.3 .9a1.51 1.51 0 0 0 1.8 1M136.5 109.3h.6M136.5 109.3l.9 .2"/>
<path d="M136.5 109.3v.5l1 .3M136.8 112.4v.5l.9 .4M136.8 112.4l.9 .3M136.8 112.4h.3M137.1 109.3h.3M137.1 112.4l.6 .1M137.1 101a15.5 15.5 0 0 1 1.6 6.2M137.1 100.5a18.5 18.5 0 0 1 1.8 6.8M137.1 107.6v1.7M137.1 110v2.4M137.1 113v8.8M138.1 106.7a9.6 9.6 0 0 1 3.4 6.3 19.7 19.7 0 0 1-1.5 13 6 6 0 0 1-1.9 2.2"/>
<path d="M138.2 107.6a14.9 14.9 0 0 1 2.9 9.8 15.5 15.5 0 0 1-2.9 9.9M138.4 108.3a16.8 16.8 0 0 1 2.3 11.9l-.2 1.1a12.5 12.5 0 0 1-2.1 5.2M138.5 109.7l1.1 .8M138.6 110.2l.6 .5 .8 .8M138.6 110.8l1.1 1.1 .7 1M138.8 113.1a5.2 5.2 0 0 1 2.1 3.2M138.8 113.4a5.4 5.4 0 0 1 0 8.1M138.9 114.2a4.9 4.9 0 0 1 0 6.5M139 109.2l.1 .9M139.1 109.4l.1 .7M139.1 111.3l.2 2.2M139.2 111.4l.2 2.2"/>
<path d="M139.3 114.7v5.4M139.4 114.9v5.1M140.9 118.5a5.2 5.2 0 0 1-2.1 3.2M141.5 113a10.2 10.2 0 0 1 0 8.9M202.9 109.6a35.1 35.1 0 0 0 0 15.6M203.5 108.4a35.1 35.1 0 0 0 0 18M204.3 104.9l-.8 2.4M204.9 106.6a34.9 34.9 0 0 0 0 21.7M205.3 103.6l-1.1 2.8M207.1 101.8l-1.6 3.2M208.7 107l-.7 6.7M208.9 106.8l-.6 6.2"/>
<path d="M209.2 113.2l-.1 2.9 .1 5.5M209.5 102.7l-.7 3.3M209.7 102.6l-.6 3.3M210 106l-.6 4.8M210.8 102l-.7 3.1M216.3 106.2h.5M216.3 106.2a10.5 10.5 0 0 0-8.7 9.5 11.7 11.7 0 0 0 5.9 12.1l1.4 .6 1.4 .3M216.3 103.1h.2M216.3 100.6h.1M216.3 100.6a16.9 16.9 0 0 0-15.3 16.8 16.9 16.9 0 0 0 15.3 16.8M216.3 103.7v2.5M216.3 106.8v2.5"/>
<path d="M216.3 110.1v2.6M216.4 103.1a14.4 14.4 0 0 0-13.1 14.3 14.4 14.4 0 0 0 13.1 14.3M216.4 100.6a16.9 16.9 0 0 0-15.6 16.8 16.9 16.9 0 0 0 15.6 16.9M216.4 100a17.4 17.4 0 0 0-16.1 17.4 17.4 17.4 0 0 0 16.1 17.4M216.5 103.1a14.4 14.4 0 0 0-13 14.3 14.4 14.4 0 0 0 13 14.3M216.5 103.1v.5a13.8 13.8 0 0 0-12.5 13.8 13.8 13.8 0 0 0 12.5 13.8v.5M216.8 106.2v.5a10.2 10.2 0 0 0-8.3 9.6 11 11 0 0 0 6.4 11.4l1.9 .4v.6M216.8 106.2a10.6 10.6 0 0 0-8.8 10.1 11.5 11.5 0 0 0 6.4 11.7l2.4 .7M217 109.9a5.9 5.9 0 0 0-3.6 4.3 10.3 10.3 0 0 0 2.1 9.9l.5 .5 1 .4M217 109.3a6.6 6.6 0 0 0-4.1 5.2 10.9 10.9 0 0 0 2.2 9.9l.9 .7 1 .5M217 109.3a4.5 4.5 0 0 0-3.9 2.7 11.5 11.5 0 0 0 .8 11.9 3.6 3.6 0 0 0 3.1 1.7M217 113.7a11 11 0 0 0 0 7.4"/>
<path d="M217 113.1a11.9 11.9 0 0 0 0 8.6M217 112.4a.82 .82 0 0 0-.9 .7 11.3 11.3 0 0 0 .2 9l.4 .4 .3-.1M218.5 100a16.7 16.7 0 0 1 5.5 1.4M218.5 100v.6a17 17 0 0 1 5.7 1.4M218.7 100a17.8 17.8 0 0 1 5.3 1.3M218.7 103.6v27.6M218.7 103.6a13.8 13.8 0 0 1 6.3 2.2M218.7 103.6v-.5a13.9 13.9 0 0 1 6.2 2M218.7 106.7a9.3 9.3 0 0 1 7 5.2M218.7 106.2a9.6 9.6 0 0 1 7 4.6M218.7 103.7a13.3 13.3 0 0 1 6.3 2.3M218.7 106.8a9.8 9.8 0 0 1 7.1 6.4"/>
<path d="M218.7 109.8a6.6 6.6 0 0 1 4 5.7 9.5 9.5 0 0 1-2.6 8.9l-1.4 .6M218.7 109.3a6 6 0 0 1 3.9 4.3 11.5 11.5 0 0 1-1.7 10.6 4.6 4.6 0 0 1-2.2 1.4M218.7 110.1a7.9 7.9 0 0 1 3.4 6.8 8.8 8.8 0 0 1-3.1 7.7l-.3 .1M218.7 113.3a10.5 10.5 0 0 1 0 8.3M218.7 112.7a11.4 11.4 0 0 1 .3 9l-.3 .4M218.7 100.6v2.5M225.4 101.9a16.4 16.4 0 0 1 4.2 3.1M225.4 102a16.2 16.2 0 0 1 4.3 3.2M225.6 102.7a16.5 16.5 0 0 1 4.6 3.9M226.2 106a14.5 14.5 0 0 1 0 22.8M226.3 106.8a13.9 13.9 0 0 1 0 21.2M226.3 107a13.9 13.9 0 0 1 0 20.8"/>
<path d="M227 113.7a12.8 12.8 0 0 1 0 7.5M227.1 116.9v1M229.2 101.8a22.6 22.6 0 0 1 0 31.3M229.8 103a22.7 22.7 0 0 1 0 28.8M230.7 104.9a22.3 22.3 0 0 1 0 25.1M231.5 107.3a17 17 0 0 1 2.3 4.5M231.7 107.7a16.9 16.9 0 0 1 2.7 7.2M232.2 109.6a17.3 17.3 0 0 1 0 15.6M234.4 119.9a16.9 16.9 0 0 1-2.7 7.2M26 123a18.5 18.5 0 0 0 13 13.9l2.1 .4M28.3 127.5l.8 2.5M29 128.4l1.1 2.8"/>
<path d="M30.3 129.9l1.6 3.2M30.7 133.1a14.7 14.7 0 0 0 9.5 7.7l.9 .1M31.7 134a13 13 0 0 0 9.4 6.4M32.8 121.2l.7 6.6M33.1 121.8l.6 6.3M33.4 135.3a12.8 12.8 0 0 0 7.7 5M33.6 128.8l.7 3.4M33.9 129l.6 3.3M34.2 124.1l.6 4.8M34.5 132.9l.7 2.5M34.7 133.1l.8 2.5M34.9 129.7l.7 3.1"/>
<path d="M35.5 136.4l.6 1.6M35.8 133.6l.8 2.5M35.8 136.6l.7 1.7M36.8 139.6l.6 1.1a6.3 6.3 0 0 0 3.7 3.2M36.9 137l1 2.1M37.3 139.8l.2 .3a6.4 6.4 0 0 0 3.6 3.3M41.1 128.7h.5M41.1 134.8v12.3h2.4v-3.2M41.1 122.1v2.6M41.1 125.6v2.5M41.1 128.7v2.5M41.3 131.7h-.2l.1 2.6"/>
<path d="M43 137.9h.5M43.3 134.8h.2v2.5M43.5 131.7v2.5M43.5 137.9v2.4M46.3 139.9a10.6 10.6 0 0 1-3.5 1l1.6-.1 1.7-.5M46.7 139.1a10.5 10.5 0 0 1-3.9 1.3M47.7 137l-2.9 .7-1.3 .2M47.8 136.8a17.2 17.2 0 0 1-4.8 1.1M48 136.1a17.6 17.6 0 0 1-5 1.2v.6M48.8 133.6a17.9 17.9 0 0 1-5.3 1.2M48.9 133.5a16.8 16.8 0 0 1-5.6 1.3M49 132.8a17 17 0 0 1-5.7 1.5v.5"/>
<path d="M49.7 129.7a14.2 14.2 0 0 1-6.2 2v-.5M49.8 129a13.9 13.9 0 0 1-6.3 2.2M49.8 128.9a13.6 13.6 0 0 1-6.3 2.3M50.4 124.1a9.5 9.5 0 0 1-6.9 4.6M50.6 123a9.3 9.3 0 0 1-7.1 5.1M50.6 121.6a9.7 9.7 0 0 1-7.1 6.5M51.3 135.3l-2.2 1.1M51.8 134.5l-2.6 1.6M52.7 133.1l-1.6 1.3-1.6 1M54.3 129.9a17.7 17.7 0 0 1-4.1 3M54.5 129.6a17.8 17.8 0 0 1-4.3 3.2M55 128.3a17.4 17.4 0 0 1-4.7 3.9"/>
<path d="M58.6 123a17 17 0 0 1-2.3 4.5M130.3 121.9l.4 1.5a10.7 10.7 0 0 0 2.3 4.1M130.8 122.8l.2 .5a9.8 9.8 0 0 0 1.9 3.6M132.3 124.4l.5 1M133.6 121.5l1.2 .5M133.6 121.2l1.1 .6M133.8 124.4l.9 .5M133.8 124.7l.9 .3M133.8 125.3l.9 .3M134 127.1l.7 .6M134.1 127.8l.6 .3M134.2 128.4l.5 .2"/>
<path d="M134.2 122.3l.2 2.4M134.5 130.1l.2 .5M134.5 125.5l.2 1.8M134.7 122.5v8.7M134.7 134.4v2.7M134.7 137.8v2.5M134.8 122v.5l-1.2-.4M136 128.7h.8M136.5 125.6h.6M136.8 122.5h.3M136.9 128.3l-.9 .4M137 127.7l-1 .4v.6"/>
<path d="M137.1 122.5v2.4M137.1 125.6v1.7M137.1 131.2v15.3M137.4 125.5l-.3 .1M137.4 125.3l-.9 .3M137.5 124.7l-1 .4v.5M137.7 122.2l-.9 .3M137.7 122.3l-.6 .2M137.7 121.6l-.9 .4v.5M138.7 127.6a16.2 16.2 0 0 1-1.6 6.2M138.9 127.5a19.1 19.1 0 0 1-1.8 6.9M139.1 124.8l-.1 .8"/>
<path d="M139.2 124.7l-.1 .7M139.3 121.4l-.2 2.2M139.4 121.2l-.2 2.3M139.6 124.4l-1.1 .7M140 123.3l-1.4 1.4M140.4 122l-.7 1-1.1 1M201.2 123a18.8 18.8 0 0 0 11.7 13.6l3.4 .7M203.5 127.5l.8 2.5M204.2 128.4l1.1 2.8M205.5 129.9l1.6 3.2M205.8 133.1a14.9 14.9 0 0 0 9.6 7.7l.9 .1M206.9 134a13.2 13.2 0 0 0 9.4 6.4"/>
<path d="M208 121.2l.7 6.6M208.3 121.8l.6 6.3M208.6 135.3a12.8 12.8 0 0 0 7.7 5M208.8 128.8l.7 3.4M209.1 129l.6 3.3M209.4 124.1l.6 4.8M209.7 132.9l.7 2.5M209.9 133.1l.8 2.5M210.1 129.7l.7 3.1M210.7 136.4l.6 1.6M211 136.6l.7 1.7M211 133.6l.8 2.5"/>
<path d="M212 139.6a7.5 7.5 0 0 0 4.3 4.3M212.1 137l1 2.1M212.5 139.8l.2 .3a6.2 6.2 0 0 0 3.6 3.3M216.3 128.7h.5M216.3 131.7h.2M216.3 131.7v15.4h2.4v-3.2M216.3 134.3h.1M216.3 122.1v2.6M216.3 125.6v2.5M216.3 128.7v2.5M218.5 134.8h.2v2.5M218.7 131.7v2.5"/>
<path d="M218.7 137.9v2.4M221.5 139.9a11.2 11.2 0 0 1-3.5 1h.2a7.6 7.6 0 0 0 3.1-.6M222 139.1a10.9 10.9 0 0 1-4 1.3M222.9 137l-2.9 .7-1.8 .2M223 136.8a16.5 16.5 0 0 1-4.8 1.1M223.2 136.1a16.9 16.9 0 0 1-5 1.2v.6M224 133.5a16.8 16.8 0 0 1-5.5 1.3M224 133.6a17.8 17.8 0 0 1-5.3 1.2M224.2 132.8a16.4 16.4 0 0 1-5.7 1.5v.5M224.9 129.7a13.8 13.8 0 0 1-6.2 2v-.5M225 129a14.3 14.3 0 0 1-6.3 2.2M225 128.9a13.3 13.3 0 0 1-6.3 2.3"/>
<path d="M225.7 124.1a9.5 9.5 0 0 1-7 4.6M225.7 123a9.3 9.3 0 0 1-7 5.1M225.8 121.6a9.8 9.8 0 0 1-7.1 6.5M226.4 135.3l-2.1 1.1M227 134.5l-2.6 1.6M228 133.1l-1.7 1.3-1.6 1M229.6 129.9a17 17 0 0 1-4.2 3M229.7 129.6a16.2 16.2 0 0 1-4.3 3.2M230.2 128.3a16.5 16.5 0 0 1-4.6 3.9M233.8 123a17 17 0 0 1-2.3 4.5M38.6 140.3l.1 .2a7.7 7.7 0 0 0 2.4 2.5M43.5 140.9v2.1"/>
<path d="M134.7 147h2.4M134.7 140.9v2.5M134.7 144v2.5M137.1 143.4h.1M213.7 140.3l.2 .2a7.2 7.2 0 0 0 2.4 2.5M218.7 140.9v2.1"/>
<circle cx="135.9" cy="49" r="1.19"/>
<circle cx="135.9" cy="49" r=".92"/>
</g>
<g font-size="8.5">
<text x="198.9" y="195.5">A</text>
<text x="219.4" y="195.4">Rings</text>
</g>
<g font-size="8.1">
<text x="67.6" y="8.9">2</text>
<text x="207.3" y="8.9">1</text>
<text x="4.4" y="56.2">B</text>
<text x="270.4" y="56.2">B</text>
<text x="3.7" y="164.1">A</text>
<text x="269.7" y="164.1">A</text>
<text x="67.6" y="212.4">2</text>
<text x="207.3" y="212.4">1</text>
</g>
<g font-size="3.4">
<text x="197.8" y="166">TITLE:</text>
<text x="198.7" y="188.1">SIZE</text>
<text x="207.5" y="188.1">DWG. NO.</text>
<text x="256.5" y="188.2">REV</text>
<text x="198.8" y="201.7">SCALE: 1:12</text>
<text x="217.7" y="201.8">WEIGHT:</text>
<text x="244.5" y="201.7">SHEET 1 OF 3</text>
</g>
<text font-size="2.4" x="119.8" y="156.2">UNLESS OTHERWISE SPECIFIED:</text>
<g font-size="2.2">
<text x="119.5" y="161.8">DIMENSIONS ARE IN INCHES</text>
<text x="154.8" y="161.4">DRAWN</text>
<text x="175.4" y="156.6">NAME</text>
<text x="187.9" y="156.7">DATE</text>
<text x="119.5" y="164.4">TOLERANCES:</text>
<text x="119.5" y="167.1">FRACTIONAL</text>
<text x="154.9" y="166.3">CHECKED</text>
<text x="119.5" y="169.7">ANGULAR: MACH</text>
<text x="119.5" y="172.4">TWO PLACE DECIMAL</text>
<text x="142.5" y="169.7">BEND</text>
<text x="154.8" y="171">ENG APPR.</text>
<text x="119.5" y="175">THREE PLACE DECIMAL</text>
<text x="154.9" y="175.7">MFG APPR.</text>
<text x="154.9" y="180.4">Q.A.</text>
<text x="154.9" y="184.6">COMMENTS:</text>
</g>
<g font-size="2.1">
<text x="75.5" y="195.7">NEXT ASSY</text>
<text x="100.9" y="195.7">USED ON</text>
<text x="86.9" y="201.5">APPLICATION</text>
<text x="123.1" y="201.6">DO NOT SCALE DRAWING</text>
</g>
<g font-size="2">
<text x="31.5" y="182.9">PROPRIETARY AND CONFIDENTIAL</text>
<text x="119.2" y="180.6">INTERPRET GEOMETRIC</text>
<text x="119.2" y="183.1">TOLERANCING PER:</text>
<text x="27.8" y="186.5">THE INFORMATION CONTAINED IN THIS</text>
<text x="27.8" y="189">DRAWING IS THE SOLE PROPERTY OF</text>
<text x="27.8" y="191.6">&lt;INSERT COMPANY NAME HERE&gt;. ANY</text>
<text x="119.1" y="186.7">MATERIAL</text>
<text x="27.8" y="194.1">REPRODUCTION IN PART OR AS A WHOLE</text>
<text x="27.8" y="196.6">WITHOUT THE WRITTEN PERMISSION OF</text>
<text x="119.1" y="193.5">FINISH</text>
<text x="27.8" y="199.1">&lt;INSERT COMPANY NAME HERE&gt; IS</text>
<text x="27.8" y="201.7">PROHIBITED.</text>
</g>
</svg>
